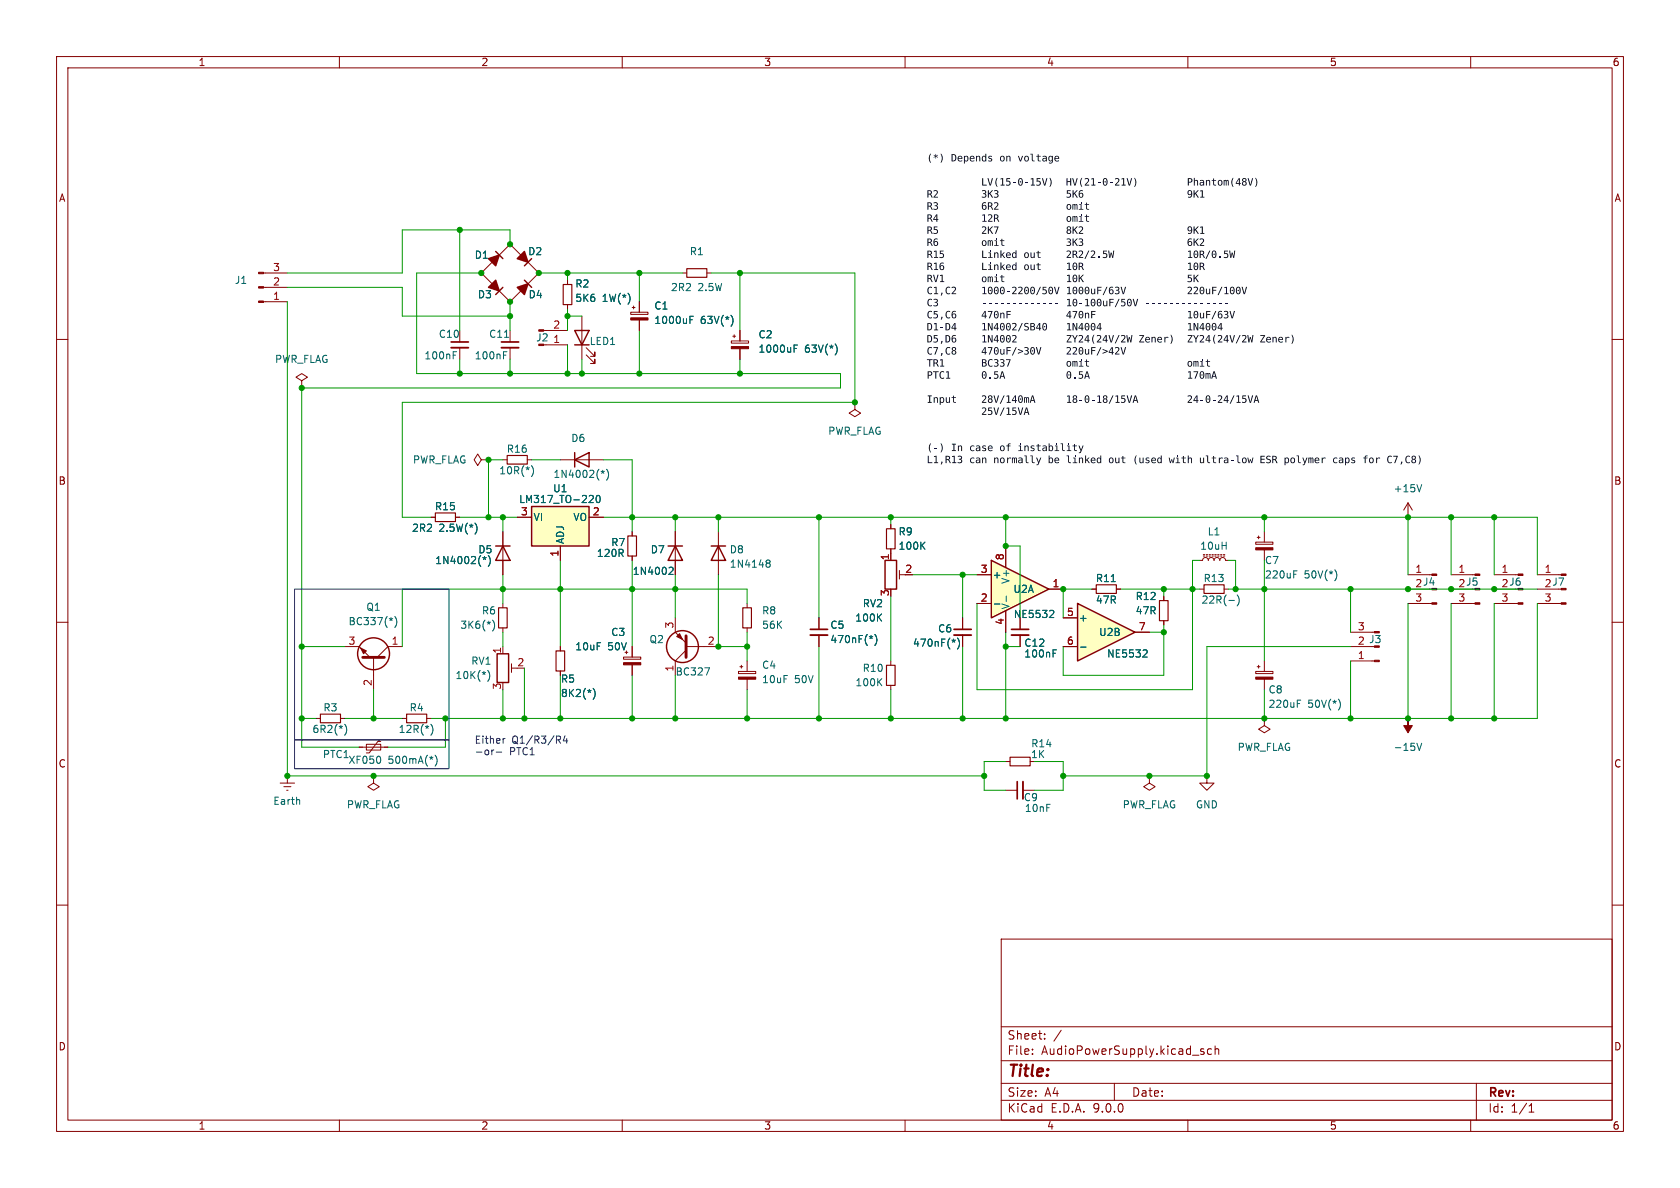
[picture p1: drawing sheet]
<svg xmlns="http://www.w3.org/2000/svg" width="297mm" height="210mm" viewBox="0 0 297 210" stroke-linecap="round" stroke-linejoin="round" font-family="sans-serif">
<g fill="none" stroke="#840000" stroke-width=".18">
<path d="M10 10h277v190h-277zM12 12h273v186h-273zM60 10v2M110 10v2M160 10v2M210 10v2M260 10v2M129.5 59.4h.5M129.8 59.2v.5M130.8 58.4v1.9M10 60h2M129.3 60.3h3v.4h-3z"/>
<path d="M130.8 61.6v1.9M285 60h2M88.9 81.3h.8M93.2 81.3h.8M119.4 94v7.6M10 110h2M238.8 116.8h4.2M238.8 111.8h4.2M238.8 114.3h3.8M285 110h2M223.5 127v1.3l1 .6-1 .6-1-.6 1-.6M223.5 127h.1"/>
<path d="M248.9 127h.1M10 160h2M177 166h108v32h-108zM285 160h2M60 198v2M110 198v2M160 198v2M177 194.5h108M177 191.5h108M177 187.5h108M177 181.5h108M182.5 186.3v.1"/>
<path d="M182.5 185.5v.1M184.7 183.6v.1M184.7 182.8v.1M187.6 182.1l-1.3 2M197 191.5v3M210 198v2M212.8 185.5l-.3-.1-.3 .2 .1 .2 .5 .2v.3h-.6M214.2 185.5l-.5-.1-.2 .3v.4l.1 .2h.6M214.8 185.5l.2-.1 .4 .1 .1 .9M214.8 184.9v1.5M260 198v2M261 191.5v6.5"/>
<path d="M270.3 196.6h.9M270.3 195.5l.4-.4v1.5"/>
</g>
<g fill="#840000" stroke="#840000" stroke-width=".18">
<path d="M129.3 61.3h3v.3h-3z"/>
<path d="M243 116.7h.8v.3h-.8z"/>
<path d="M243 111.6h.8v.3h-.8z"/>
<path d="M248.9 127v1.3h.8l-.8 1.2-.7-1.2h.7z"/>
</g>
<path d="M140.4 61.6h.4M140.4 61h.6M147.7 60.9a1.49 1.49 0 0 1 0 1.8M93.9 82.3a1.46 1.46 0 0 1 0 1.9M118.5 100.3h.4l.1 .3-.8 .9h.8M250.5 131.4l.4 1.3 .4-1.3" fill="none" stroke="#006464" stroke-width=".18"/>
<path d="M118.1 96.5h2.5M119.4 96.5l1.2 2.6h-2.5z" fill="none" stroke="#840000" stroke-width=".25"/>
<path d="M89.7 80.5h3.5v1.5h-3.5z" fill="none" stroke="#840000" stroke-width=".2"/>
<path d="M94 89.5h10.1v7h-10.1z" fill="#ffffc2"/>
<path d="M94 89.5h10.1v7h-10.1zM101.6 81.3l2.5-1.3v2.6zM101.6 80v2.6" fill="none" stroke="#840000" stroke-width=".25"/>
<path d="M91.4 91.4h2.6M99.1 96.5v2.6M99.1 81.3h7.6M104.1 91.4h2.6M111.8 94v.7M111.8 98.3v.8M177.8 96.5v3.8M177.8 108v3.8" fill="none" stroke="#840000" stroke-width=".18"/>
<path d="M104.4 87.6h.4l.1 .3-.8 .9h.8M105.5 87.7l.2-.1a.68 .68 0 0 1 .4 .6 .68 .68 0 0 1-.4 .6l-.2-.1-.1-.3zM106.3 83.3l.3 .1M106.6 83.1v.3M106.6 83.4l-.2 .3M106.6 83.4l.1 .3M106.9 83.3l-.3 .1M107.2 82.9a1.46 1.46 0 0 1 0 2M177.9 105.4v.9" fill="none" stroke="#006464" stroke-width=".18"/>
<path d="M111 94.7h1.5v3.6h-1.5z" fill="none" stroke="#840000" stroke-width=".2"/>
<path d="M175.3 99.1l10.1 5-10.1 5.1z" fill="#ffffc2"/>
<path d="M125.7 96.5h2.6M127 96.5l1.3 2.6h-2.6zM175.3 99.1l10.1 5-10.1 5.1z" fill="none" stroke="#840000" stroke-width=".25"/>
<g fill="none" stroke="#840000" stroke-width=".18">
<path d="M96.1 58.4h4.2M111.5 55.2h3.1v.4h-3.1zM111.8 54.4h.5M112 54.1v.5M113 53.3v1.9M113 56.6v1.8M120.6 48.3h.8M125 48.3h.7M96.5 61h3.8M127 94v7.6M172.7 101.6h2.6M172.7 106.7h2.6"/>
<path d="M180.3 109.2v2.1M180.3 112.3v2M185.4 104.1h2.6M193 104.1h.8M197.4 104.1h.7"/>
</g>
<g fill="none" stroke="#006464" stroke-width=".18">
<path d="M122 56.5h.4M122 55.9h.6M129.3 55.8a1.49 1.49 0 0 1 0 1.8M135.5 99.5h.2M135.5 99.1l.4-.1 .2 .1 .1 .2-.3 .2M135.7 99.5h.2M135.7 99.5l-.2 .1M135.9 99.5l.3 .3-.1 .4-.2 .1-.4-.1M175.8 106.8h1M185.8 107.9l.4 .1 .1 .3-.8 .9h.8M186.2 115.5h.4M186.2 114.9h.6"/>
<path d="M196.5 102.8h.7"/>
</g>
<g fill="#840000" stroke="#840000" stroke-width=".18">
<path d="M95.2 58.3h.9v.2h-.9z"/>
<path d="M111.5 56.2h3.1v.4h-3.1z"/>
</g>
<path d="M121.4 47.5h3.6v1.5h-3.6zM193.8 103.4h3.6v1.5h-3.6z" fill="none" stroke="#840000" stroke-width=".2"/>
<path d="M178.8 111.3h3.1" fill="none" stroke="#840000" stroke-width=".3"/>
<path d="M178.8 112.3h3.1" fill="none" stroke="#840000" stroke-width=".33"/>
<path d="M190.5 106.7l10.2 5.1-10.2 5z" fill="#ffffc2"/>
<g fill="none" stroke="#840000" stroke-width=".25">
<path d="M87.6 44.5l1.3 1.2M88.9 50.8l-1.3 1.3M92.7 49.5l1.3 1.3M94 45.7l-1.3 1.3M101.6 58.4h2.5l-1.2 2.6zM101.6 61h2.5M87.6 96.5h2.6M88.9 96.5l1.3 2.6h-2.6zM156.5 99.1h2v5h-2zM87.9 115.6h2v5.1h-2zM190.5 106.7l10.2 5.1-10.2 5z"/>
<circle cx="66" cy="115.6" r="2.82"/>
<circle cx="120.6" cy="114.3" r="2.82"/>
</g>
<g fill="none" stroke="#840000" stroke-width=".18">
<path d="M46.6 53.3h4.2M46.6 50.8h4.2M46.6 48.3h4.2M81.3 58.4v2.1M85.1 48.3h.1M85.1 48.3l1.9 1.9M87 46.4l-1.9 1.9M88.3 51.4l1.9 1.9M90.2 53.3h.1M90.2 43.2h.1M90.2 43.2l1.9 1.9M90.2 43.2l-1.9 1.9"/>
<path d="M90.2 58.4v2.1M92.1 51.4l-1.9 1.9M93.3 46.4l1.9 1.9M95.2 48.3h.1M95.2 48.3l-1.9 1.9M100.3 49.5v.8M100.3 53.8v.8M102.9 55.9v7.6M113 53.3v1.9M113 56.6v1.8M130.8 58.4v1.9M53.3 67.3l1.1-.6-1.1-.7-1 .7 1 .6v1.3"/>
<path d="M53.3 68.6h.1M81.3 61.5v2M90.2 61.5v2M103.6 62.7l1.6 1.6v-.8v.8h-.8M103.6 61.5l1.6 1.5v-.8v.8h-.8M130.8 61.6v1.9M151.1 71.1v1.3l1 .6-1 .7-1-.7 1-.6M151.1 71.1h.1M76.2 91.4h.8M80.5 91.4h.8M85.1 81.3l-.6-1-.7 1 .7 1 .6-1h1.3M86.4 81.3h.1"/>
<path d="M88.9 94v7.6M91.4 91.4h2.6M99.1 96.5v2.6M104.1 91.4h2.6M111.8 94v.7M111.8 98.3v.8M119.4 94v2.5M119.4 99.1v2.5M157.5 92.7v.8M157.5 97v2.1M177.8 96.5v3.8M212.1 99.1h.5l.1-.4 .4-.1 .4 .1 .1 .4 .2-.4 .3-.1 .4 .1 .1 .4 .2-.4 .3-.1 .4 .1 .1 .4 .2-.4 .4-.1 .3 .1 .2 .4h.5"/>
<path d="M212.7 98.3h.3M212.7 98h.3M213.2 98.3h.3M213.2 98h.3M213.7 98.3h.3M213.7 98h.3M214.2 98.3h.3M214.2 98h.3M214.8 98.3h.2M214.8 98h.2M215.3 98.3h.2M215.3 98h.2"/>
<path d="M215.8 98.3h.2M215.8 98h.2M216.3 98.3h.2M216.3 98h.2M222 95.8h3v.4h-3zM222.2 95h.6M222.5 94.7v.6M223.5 94v1.8M223.5 97.2v1.9M248.9 91.4h.1M248.9 88.9l-.7 1.3M248.9 88.9l.8 1.3"/>
<path d="M248.9 88.9v2.5M61 114.3h2.5l1.9 1.9M66 116.2v5.7M71.1 114.3h-2.5l-1.9 1.9M88.9 106.7v.7M88.9 111v.8M88.9 114.3v1.3M90.4 117.3v1.6M90.4 118.1h1M99.1 114.3v.8M99.1 118.6v.8M110.2 116.2h3.1v.3h-3.1z"/>
<path d="M111.8 114.3v1.9M111.8 117.5v1.9M119.4 109.2v2.6l1.9 1.9M121.3 114.3h5.7M121.3 114.9l-1.9 1.9v2.6M130.6 118.7h3v.4h-3zM130.8 117.9h.5M131.1 117.6v.5M132.1 106.7v.7M132.1 111v.8M132.1 116.8v1.9M144.8 109.2v2.1"/>
<path d="M144.8 112.3v2M157.5 116.8v.8M159 100.8v1.6M159 101.6h1M170.2 109.2v2.1M170.2 112.3v2M172.7 101.6h2.6M172.7 106.7h2.6M177.8 108v3.8M180.3 109.2v2.1M180.3 112.3v2M185.4 104.1h2.6"/>
<path d="M188 109.2h2.5M188 114.3h2.5M193 104.1h.8M197.4 104.1h.7M200.7 111.8h2.5M205.7 105.4v.8M205.7 109.7v.8M212.1 104.1h.8M216.4 104.1h.8M222 118.7h3v.4h-3zM222.2 117.9h.6M222.5 117.6v.5"/>
<path d="M223.5 116.8v1.9M248.9 101.6h4.2M248.9 106.7h4.2M248.9 104.1h3.8M256.5 101.6h4.3M256.5 106.7h4.3M256.5 104.1h3.8M264.2 101.6h4.2M264.2 106.7h4.2M264.2 104.1h3.8M271.8 101.6h4.2M271.8 106.7h4.2"/>
<path d="M271.8 104.1h3.8M49.5 138.4h2.6M50.2 139.1h1.2M50.7 139.7h.2M50.8 137.2h.1M50.8 137.2v1.2M55.9 127h.7M60.2 127h.8M63.5 132.1h5.1M64.8 131.6h2.5v1h-2.5zM66 137.2v1.2l1.1 .7-1.1 .6-1-.6 1-.7M66 137.2h.1"/>
<path d="M67.3 131.1h-.5l-1.5 2h-.5M71.1 127h.8M75.4 127h.8M132.1 120.1v1.8M157.5 121.2v.7M177.8 134.6h.8M177.8 139.7h2M180.8 139.7h2.1M203.2 137.2v1.2l1 .7-1 .6-1-.6 1-.7M203.2 137.2h.1M213.4 137.2v1.2h1.2l-1.2 1.3-1.3-1.3h1.3M213.4 137.2h.1"/>
<path d="M223.5 120.1v1.8"/>
</g>
<g fill="none" stroke="#006464" stroke-width=".18">
<path d="M89.2 59.6h.7M122 56.5h.4M122 55.9h.6M129.3 55.8a1.49 1.49 0 0 1 0 1.8M80.1 62.8h.4M80.1 62.2h.6M89 62.8h.4M89 62.2h.6M140.4 61.6h.4M140.4 61h.6M147.7 60.9a1.49 1.49 0 0 1 0 1.8M84 92.5a1.49 1.49 0 0 1 0 1.8"/>
<path d="M85.4 98.6l.3 .1M85.7 98.4v.3M85.7 98.7l-.2 .2M85.7 98.7l.1 .2M86 98.6l-.3 .1M86.6 98.6a1.48 1.48 0 0 1-.3 1.5M104.4 87.6h.4l.1 .3-.8 .9h.8M105.5 87.7l.2-.1a.68 .68 0 0 1 .4 .6 .68 .68 0 0 1-.4 .6l-.2-.1-.1-.3zM163 96.4l.5 .7M163.5 95.8l-.7 .8M251.3 85.7l-.4 1.2M69.4 109.3l-.3 .2 .2 .2"/>
<path d="M69.8 109a1.46 1.46 0 0 1 0 1.9M86.2 118.5a1.46 1.46 0 0 1 0 1.9M87.1 109.6a1.46 1.46 0 0 1 0 2M118.5 100.3h.4l.1 .3-.8 .9h.8M124.6 118.1h.8l-.5 1.2M154.3 112.5l-.3 .1 .2 .3M154.7 112.2a1.46 1.46 0 0 1 0 1.9M155.3 109.1l.6 .7M155.9 108.5l-.8 .8M155.9 120l-.7 .7M168.9 113.2l-.3 .1 .2 .2M169.3 112.8a1.46 1.46 0 0 1 0 1.9"/>
<path d="M175.8 106.8h1M177.9 105.4v.9M185.8 107.9l.4 .1 .1 .3-.8 .9h.8M186.2 114.9h.6M186.2 115.5h.4M191 114.4h1M196.5 102.8h.7M202.3 114.9h.4l.1 .3-.8 .9h.8M217.3 106.1h.9M218.7 105.2a1.46 1.46 0 0 1 0 1.9M228.7 101.5h.4M228.7 100.9h.6"/>
<path d="M236 100.8a1.49 1.49 0 0 1 0 1.8M60.9 128a1.46 1.46 0 0 1 0 2M67.2 133.9v.8M76.2 128a1.46 1.46 0 0 1 0 2M76.9 133.5a1.46 1.46 0 0 1 0 1.9M104.9 121.7a1.46 1.46 0 0 1 0 1.9M155.4 120.5l.5 .7M229.3 124.4h.5M229.3 123.8h.7M236.7 123.6a1.49 1.49 0 0 1 0 1.9M52.9 141.4l.1 .8"/>
</g>
<g fill="#840000" stroke="#840000" stroke-width=".25">
<path d="M91.4 50.8l1.9-.6-.6 1.9z"/>
<path d="M91.4 45.7l1.3-1.2 .6 1.9z"/>
<path d="M86.4 50.8l1.2-1.3 .7 1.9z"/>
<path d="M86.4 45.7l1.9-.6-.7 1.9z"/>
</g>
<path d="M99.6 50.3h1.5v3.5h-1.5zM77 90.7h3.5v1.5h-3.5zM156.7 93.5h1.5v3.5h-1.5zM88.1 107.4h1.6v3.6h-1.6zM98.3 115.1h1.5v3.5h-1.5zM131.3 107.4h1.5v3.6h-1.5zM156.7 117.6h1.5v3.6h-1.5zM205 106.2h1.5v3.5h-1.5zM212.9 103.4h3.5v1.5h-3.5zM56.6 126.2h3.6v1.6h-3.6zM71.9 126.2h3.5v1.6h-3.5zM178.6 133.9h3.5v1.5h-3.5z" fill="none" stroke="#840000" stroke-width=".2"/>
<path d="M79.8 60.5h3M88.6 60.5h3.1M143.3 111.3h3M168.7 111.3h3M179.8 138.2v3" fill="none" stroke="#840000" stroke-width=".3"/>
<path d="M79.8 61.5h3M88.6 61.5h3.1M143.3 112.3h3M168.7 112.3h3M180.8 138.2v3" fill="none" stroke="#840000" stroke-width=".33"/>
<g fill="#840000" stroke="#840000" stroke-width=".18">
<path d="M260.8 101.5h.8v.2h-.8z"/>
<path d="M260.8 104h.8v.3h-.8z"/>
<path d="M260.8 106.6h.8v.2h-.8z"/>
<path d="M45.7 53.2h.9v.3h-.9z"/>
<path d="M45.7 50.7h.9v.2h-.9z"/>
<path d="M45.7 48.1h.9v.3h-.9z"/>
<path d="M119.6 112.5l.5-.5 .5 1z"/>
<path d="M222 119.7h3v.4h-3z"/>
<path d="M110.2 117.1h3.1v.4h-3.1z"/>
<path d="M130.6 119.7h3v.4h-3z"/>
<path d="M276 101.5h.9v.2h-.9z"/>
<path d="M276 104h.9v.3h-.9z"/>
<path d="M276 106.6h.9v.2h-.9z"/>
<path d="M253.1 101.5h.9v.2h-.9z"/>
<path d="M253.1 104h.9v.3h-.9z"/>
<path d="M253.1 106.6h.9v.2h-.9z"/>
<path d="M268.4 101.5h.8v.2h-.8z"/>
<path d="M268.4 104h.8v.3h-.8z"/>
<path d="M268.4 106.6h.8v.2h-.8z"/>
<path d="M222 96.8h3v.4h-3z"/>
<path d="M63.8 114.6l1 .5-.5 .5z"/>
</g>
<path d="M64.1 116.2h3.8M121.3 112.4v3.8" fill="none" stroke="#840000" stroke-width=".51"/>
<g fill="none" stroke="#009600" stroke-width=".18">
<path d="M50.8 53.3v83.9h123.2M50.8 50.8h20.3v5.1h19.1M81.3 40.6v17.8M85.1 48.3h-11.4v17.7h74.9v2.6h-95.3v63.5h10.2M90.2 43.2v-2.6h-19.1v7.7h-20.3M90.2 53.3v5.1M95.2 48.3h25.4M100.3 48.3v1.2M100.3 54.6v3.8M100.3 55.9h2.6M113 48.3v5M113 58.4v7.6"/>
<path d="M125.7 48.3h25.4v22.8h-80v20.3h5.1M130.8 48.3v10.1M81.3 63.5v2.5M90.2 63.5v2.5M100.3 61v5M102.9 63.5v2.5M130.8 63.5v2.5M81.3 91.4h10.1M88.9 91.4v2.6M88.9 81.3h-2.5v10.1M94 81.3h5.1M99.1 99.1v15.2"/>
<path d="M106.7 91.4h165.1v10.2M106.7 81.3h5.1v12.7M111.8 99.1v15.2M119.4 91.4v2.6M127 91.4v2.6M144.8 91.4v17.8M157.5 91.4v1.3M177.8 91.4v5.1h2.5v12.7M212.1 99.1h-1.3v22.8h-38.1v-15.2M217.2 99.1h1.2v5M223.5 91.4v2.6M223.5 99.1v17.7"/>
<path d="M248.9 91.4v10.2M256.5 91.4v10.2M264.2 91.4v10.2M53.3 114.3h7.7M88.9 101.6v5.1M88.9 111.8v2.5M92.7 118.1v8.9M99.1 119.4v7.6M111.8 119.4v7.6M119.4 101.6v7.6M119.4 119.4v7.6M127 101.6v12.7h5.1"/>
<path d="M132.1 106.7v-2.6h-61v10.2M132.1 111.8v5M144.8 114.3v12.7M157.5 105.4v11.4M161.3 101.6h11.4M170.2 101.6v7.6M170.2 114.3v12.7M177.8 111.8v15.2M177.8 114.3h2.5M193 104.1h-5v5.1M198.1 104.1h14M203.2 111.8h2.5"/>
<path d="M205.7 110.5v8.9h-17.7v-5.1M205.7 104.1v1.3M217.2 104.1h54.6M238.8 114.3h-25.4v22.9h-25.4M238.8 104.1v7.7M238.8 116.8v10.2M248.9 106.7v20.3M256.5 106.7v20.3M264.2 106.7v20.3M271.8 106.7v20.3h-195.6M53.3 127h2.6M61 127h10.1"/>
<path d="M66 121.9v5.1M78.7 127v5.1h-10.1M88.9 121.9v5.1M132.1 121.9v5.1M157.5 121.9v5.1M177.8 134.6h-3.8v5.1h3.8M182.9 134.6h5.1v5.1h-5.1M223.5 121.9v5.1"/>
</g>
<path d="M52.1 104.1h27.3v26.7h-27.3zM52.1 130.8h27.3v5.1h-27.3zM87.3 132.6h-.2M87.7 132.9h1M89.3 130.5l-.3 .2M98.7 130.8l.4 .6M98.9 130.1l.2 .3-.1 .3-.1 .1M99.9 130.1l-.3 .9h.8M100.2 130.5v.9" fill="none" stroke="#0000c2" stroke-width=".18"/>
<g fill="#000">
<path d="M166.3 27.2a1 1 0 0 1 .3 1.2l-.2 .4h-.1l.2-.8zM184.2 31.5h.2l.3 1.2 .3-1.2h.2l-.4 1.3h-.2zM185.5 31.4a1 1 0 0 1 .4 1.2l-.2 .4h-.2l.3-.8zM185.5 27.6l.3-.1 .2 .2v-.1h.1v.9a.44 .44 0 0 1-.2 .4 .44 .44 0 0 1-.5 0v-.2h.5l.1-.3-.2 .1a.41 .41 0 0 1-.5-.5h.2a.28 .28 0 0 0 .3 .4 .28 .28 0 0 0 .2-.5l-.2-.2a.27 .27 0 0 0-.3 .3h-.2zM186.5 27.7l.1-.1a.43 .43 0 0 1 .5 0 .43 .43 0 0 1 .2 .5h-.7l.1 .3 .5-.1a.41 .41 0 0 1-.6 .2l-.2-.5h.7a.26 .26 0 0 0-.3-.3 .26 .26 0 0 0-.2 .3h-.2zM192 35.8h.2v.3h.3v.1h-.3v.7h.3a.28 .28 0 0 1-.3 .2 .28 .28 0 0 1-.2-.4v-.5h-.2v-.1h.2zM192 37.9h.2v.3h.3v.1h-.3v.7l.3 .1a.28 .28 0 0 1-.3 .1 .28 .28 0 0 1-.2-.3v-.6h-.2v-.1h.2zM199.2 31.5h.2l.3 1.2 .3-1.2h.1l-.3 1.3h-.2zM200.5 31.4a1 1 0 0 1 .3 1.2l-.2 .4h-.1l.2-.8zM221.9 31.4a1 1 0 0 1 .3 1.2l-.2 .4h-.1l.2-.8zM173.8 53.6h.4v.1h-.4zM174.8 53.6h.5v.1h-.5z"/>
<path d="M175.9 53.6h.5v.1h-.5zM177 53.6h.4v.1h-.4zM177 42.2h.2v.3h.4v.1h-.4v.7h.4a.28 .28 0 0 1-.4 .2 .28 .28 0 0 1-.2-.4v-.5h-.2v-.1h.2zM177 48.6h.2v.3h.4v.1h-.4v.7h.4a.28 .28 0 0 1-.4 .2 .28 .28 0 0 1-.2-.4v-.5h-.2v-.1h.2zM178 53.6h.5v.1h-.5zM179.1 53.6h.5v.1h-.5zM179.1 44.7l.2-.1 .2 .1v-.5h.2v1.4h-.2v-.1l-.2 .1a.4 .4 0 0 1-.4-.5h.2a.26 .26 0 0 0 .2 .4 .26 .26 0 0 0 .2-.4 .26 .26 0 0 0-.2-.4 .26 .26 0 0 0-.2 .4h-.2zM179.1 46.8l.2-.1 .2 .2v-.5h.2v1.3h-.2v-.1l-.2 .2a.4 .4 0 0 1-.4-.6h.2a.26 .26 0 0 0 .2 .4 .26 .26 0 0 0 .2-.4 .26 .26 0 0 0-.2-.3 .26 .26 0 0 0-.2 .3h-.2zM180.2 53.6h.4v.1h-.4zM181.3 53.6h.4v.1h-.4zM182.3 53.6h.5v.1h-.5zM183.4 53.6h.4v.1h-.4z"/>
<path d="M184.5 53.6h.4v.1h-.4zM184.4 57.2l.2-.1a.69 .69 0 0 1 .5 .7 .69 .69 0 0 1-.5 .6 .55 .55 0 0 1-.3-.6h.1l.2 .5a.61 .61 0 0 0 0-1.1l-.2 .6h-.1zM185.5 53.6h.5v.1h-.5zM185.5 50.8l.2-.1a.69 .69 0 0 1 .5 .7 .69 .69 0 0 1-.5 .6 .55 .55 0 0 1-.4-.6h.2l.2 .5a.61 .61 0 0 0 0-1.1l-.2 .6h-.2zM186.6 53.6h.5v.1h-.5zM186.3 50.7h.2l.3 1.2 .3-1.2h.2l-.4 1.3h-.2zM195.9 44.3h.2l.1 1.1 .2-.7h.1l.2 .7 .1-1.1h.2l-.2 1.3h-.2l-.1-.8-.2 .8h-.2zM198.1 50.7h.2l.3 1.2 .3-1.2h.2l-.4 1.3h-.2zM199.1 59.2h.2l.1 1.1 .2-.7h.1l.2 .7 .1-1.1h.2l-.2 1.3h-.2l-.1-.7-.2 .7h-.2zM200.2 52.8h.2l.3 1.2 .3-1.2h.2l-.4 1.3h-.2zM202.6 53.6h.5v.1h-.5zM203.7 53.6h.5v.1h-.5z"/>
<path d="M204.8 53.6h.4v.1h-.4zM205.9 53.6h.4v.1h-.4zM206.9 59.2a1 1 0 0 1 .3 1.2l-.1 .4h-.2l.2-.8zM206.9 53.6h.5v.1h-.5zM208 53.6h.4v.1h-.4zM209.1 53.6h.4v.1h-.4zM210.1 53.6h.5v.1h-.5zM211.2 53.6h.5v.1h-.5zM212.3 53.6h.4v.1h-.4zM213.3 53.6h.5v.1h-.5zM214.4 53.6h.5v.1h-.5zM215.5 53.6h.4v.1h-.4z"/>
<path d="M216.5 53.6h.5v.1h-.5zM217.3 44.3h.2l.1 1.1 .1-.7h.2l.2 .7 .1-1.1h.2l-.2 1.3h-.2l-.2-.8-.1 .8h-.2zM217.4 55h.1l.3 1.1 .3-1.1h.2l-.4 1.3h-.2zM219.5 50.7h.2l.3 1.2 .3-1.2h.2l-.4 1.3h-.2zM220.5 59.2h.2l.1 1.1 .2-.7h.1l.2 .7 .1-1.1h.2l-.2 1.3h-.2l-.2-.7-.1 .7h-.2zM228.3 59.2a1 1 0 0 1 .3 1.2l-.2 .4h-.1l.2-.8zM166.3 78.4a1 1 0 0 1 .3 1.2l-.2 .4h-.1l.2-.8zM168.3 78.4h.7v.2h-.3v1h.3v.1h-.7v-.1h.3v-1h-.3zM168.5 70h.1v.2h.4v.2h-.4l.1 .6 .3 .1a.28 .28 0 0 1-.3 .1 .28 .28 0 0 1-.2-.3v-.5h-.3v-.2h.3zM169.3 78.8h.2v.1l.2-.2 .3 .1 .1 .9h-.2v-.7l-.2-.1-.2 .2v.6h-.2zM177.1 65.6h.2l.4 1.3h-.2l-.1-.3h-.4l-.1 .3h-.2l.1-.4h.6l-.2-.7-.2 .7h-.2zM183.1 61.4h.2l.3 1.1 .3-1.1h.2l-.4 1.3h-.2z"/>
<path d="M187.5 78.4h.4v1.1l.4 .1v.1l-.5-.1v-1.1h-.3zM188.7 78.8h.4v.8h.3v.1h-.8v-.1h.3v-.7h-.2zM188.9 78.4h.2v.2h-.2zM189.9 78.5h.1v.3h.4v.1h-.4l.1 .6 .3 .1a.28 .28 0 0 1-.3 .1 .28 .28 0 0 1-.2-.3v-.5h-.3v-.1h.3zM190.7 78.8h.1l.3 .7 .3-.7h.2l-.5 1.2-.2 .1h-.2l.3-.4zM192 63.6h.2v.2h.3v.2h-.3v.6l.3 .1a.28 .28 0 0 1-.3 .1 .28 .28 0 0 1-.2-.3v-.5h-.2v-.2h.2zM192.1 65.6h.2l.4 1.3h-.2l-.1-.3h-.5v.3h-.2l.1-.4h.6l-.2-.7-.2 .7h-.2zM198.1 61.4h.2l.3 1.1 .3-1.1h.2l-.4 1.3h-.2zM199.2 69.9h.2l.3 1.2 .3-1.2h.1l-.3 1.3h-.2zM200.6 69.9h.2l.4 1.3h-.1l-.1-.3h-.5l-.1 .3h-.2l.2-.5h.5l-.2-.6-.2 .6h-.1zM213.4 63.6h.2v.2h.3v.2h-.3v.6l.3 .1a.28 .28 0 0 1-.3 .1 .28 .28 0 0 1-.2-.3v-.5h-.3v-.2h.3zM220.6 69.9h.1l.3 1.2 .4-1.2h.1l-.3 1.3h-.3z"/>
<path d="M222 69.9h.2l.4 1.3h-.2l-.1-.3h-.4l-.1 .3h-.2l.2-.5h.5l-.2-.6-.2 .6h-.1zM169.3 80.6h.2a.35 .35 0 0 1 .5 .1 .35 .35 0 0 1-.1 .5 .42 .42 0 0 1 .1 .6 .42 .42 0 0 1-.6 .1l-.1-.2h.1a.3 .3 0 0 0 .4 .1 .3 .3 0 0 0 .1-.4 .3 .3 0 0 0-.4-.2v-.1a.26 .26 0 0 0 .4-.1 .26 .26 0 0 0-.1-.3 .26 .26 0 0 0-.4 0l-.1 .1zM182.2 80.5h.4v1.1l.3 .1v.2l-.4-.2-.1-1.1h-.2zM183.2 80.9h.1l.3 .8 .3-.8h.2l-.5 1.2-.2 .1h-.2l.3-.3zM192.9 81h.1a.43 .43 0 0 1 .5-.1 .43 .43 0 0 1 .2 .5h-.7l.2 .3h.4a.41 .41 0 0 1-.6 .1l-.2-.5h.7a.26 .26 0 0 0-.3-.3 .26 .26 0 0 0-.2 .3h-.2zM194 80.9h.3l.2 .1v-.5h.2v1.4h-.2v-.2l-.2 .2a.4 .4 0 0 1-.4-.5h.2a.26 .26 0 0 0 .2 .4 .26 .26 0 0 0 .2-.4 .26 .26 0 0 0-.2-.4 .26 .26 0 0 0-.2 .4h-.2zM204.7 80.9h.3l.2 .1v-.5h.2v1.4h-.2v-.2l-.2 .2a.4 .4 0 0 1-.4-.5h.1a.26 .26 0 0 0 .3 .4 .26 .26 0 0 0 .2-.4 .26 .26 0 0 0-.2-.4 .26 .26 0 0 0-.3 .4h-.1zM210 80.5h.1v.5l.3-.1 .3 .1v.9h-.1v-.7l-.2-.2-.2 .2-.1 .7h-.1zM218.5 80.5h.4v1.1l.4 .1v.2l-.5-.2v-1.1h-.3zM219.7 81a.45 .45 0 0 1 .6 .1 .45 .45 0 0 1 0 .6 .45 .45 0 0 1-.7 0v-.3h.1a.29 .29 0 0 0 .4 .4 .29 .29 0 0 0 .1-.5l-.2-.3a.28 .28 0 0 0-.3 .4h-.1zM220.5 80.9h.2l.1 .8 .2-.5h.1l.2 .5 .1-.8h.2l-.2 1h-.2l-.2-.6-.1 .6h-.2zM233.7 80.9h.1v.2l.2-.2h.4v.2l-.3-.1-.2 .2-.1 .7h-.1z"/>
<path d="M243.3 80.9h.1v.2l.2-.2h.4v.2l-.3-.1-.2 .2-.1 .7h-.1z"/>
</g>
<g fill="#009600" stroke="#009600" stroke-width=".18">
<circle cx="66" cy="127" r=".46"/>
<circle cx="53.3" cy="114.3" r=".46"/>
<circle cx="53.3" cy="127" r=".46"/>
<circle cx="50.8" cy="137.2" r=".46"/>
<circle cx="66" cy="137.2" r=".46"/>
<circle cx="78.7" cy="127" r=".46"/>
<circle cx="99.1" cy="127" r=".46"/>
<circle cx="92.7" cy="127" r=".46"/>
<circle cx="99.1" cy="104.1" r=".46"/>
<circle cx="88.9" cy="104.1" r=".46"/>
<circle cx="53.3" cy="68.6" r=".46"/>
<circle cx="100.3" cy="48.3" r=".46"/>
<circle cx="100.3" cy="55.9" r=".46"/>
<circle cx="95.2" cy="48.3" r=".46"/>
<circle cx="130.8" cy="66" r=".46"/>
<circle cx="130.8" cy="48.3" r=".46"/>
<circle cx="113" cy="48.3" r=".46"/>
<circle cx="127" cy="91.4" r=".46"/>
<circle cx="119.4" cy="91.4" r=".46"/>
<circle cx="144.8" cy="91.4" r=".46"/>
<circle cx="151.1" cy="71.1" r=".46"/>
<circle cx="111.8" cy="91.4" r=".46"/>
<circle cx="86.4" cy="91.4" r=".46"/>
<circle cx="88.9" cy="91.4" r=".46"/>
<circle cx="113" cy="66" r=".46"/>
<circle cx="102.9" cy="66" r=".46"/>
<circle cx="86.4" cy="81.3" r=".46"/>
<circle cx="100.3" cy="66" r=".46"/>
<circle cx="111.8" cy="104.1" r=".46"/>
<circle cx="132.1" cy="127" r=".46"/>
<circle cx="85.1" cy="48.3" r=".46"/>
<circle cx="90.2" cy="53.3" r=".46"/>
<circle cx="90.2" cy="43.2" r=".46"/>
<circle cx="90.2" cy="55.9" r=".46"/>
<circle cx="90.2" cy="66" r=".46"/>
<circle cx="81.3" cy="40.6" r=".46"/>
<circle cx="81.3" cy="66" r=".46"/>
<circle cx="157.5" cy="127" r=".46"/>
<circle cx="157.5" cy="91.4" r=".46"/>
<circle cx="170.2" cy="101.6" r=".46"/>
<circle cx="119.4" cy="127" r=".46"/>
<circle cx="111.8" cy="127" r=".46"/>
<circle cx="88.9" cy="127" r=".46"/>
<circle cx="119.4" cy="104.1" r=".46"/>
<circle cx="132.1" cy="114.3" r=".46"/>
<circle cx="127" cy="114.3" r=".46"/>
<circle cx="144.8" cy="127" r=".46"/>
<circle cx="170.2" cy="127" r=".46"/>
<circle cx="177.8" cy="127" r=".46"/>
<circle cx="203.2" cy="137.2" r=".46"/>
<circle cx="213.4" cy="137.2" r=".46"/>
<circle cx="188" cy="137.2" r=".46"/>
<circle cx="174" cy="137.2" r=".46"/>
<circle cx="223.5" cy="127" r=".46"/>
<circle cx="238.8" cy="127" r=".46"/>
<circle cx="248.9" cy="127" r=".46"/>
<circle cx="256.5" cy="127" r=".46"/>
<circle cx="264.2" cy="127" r=".46"/>
<circle cx="177.8" cy="96.5" r=".46"/>
<circle cx="177.8" cy="114.3" r=".46"/>
<circle cx="188" cy="104.1" r=".46"/>
<circle cx="205.7" cy="111.8" r=".46"/>
<circle cx="205.7" cy="104.1" r=".46"/>
<circle cx="210.8" cy="104.1" r=".46"/>
<circle cx="248.9" cy="91.4" r=".46"/>
<circle cx="223.5" cy="91.4" r=".46"/>
<circle cx="177.8" cy="91.4" r=".46"/>
<circle cx="223.5" cy="104.1" r=".46"/>
<circle cx="218.4" cy="104.1" r=".46"/>
<circle cx="238.8" cy="104.1" r=".46"/>
<circle cx="264.2" cy="91.4" r=".46"/>
<circle cx="264.2" cy="104.1" r=".46"/>
<circle cx="256.5" cy="104.1" r=".46"/>
<circle cx="248.9" cy="104.1" r=".46"/>
<circle cx="256.5" cy="91.4" r=".46"/>
</g>
<text font-size="2.8" fill="#840000" x="178" y="190.9">Title:</text>
<g font-size="2.1" fill="#840000">
<text x="178" y="184">Sheet:</text>
<text x="178" y="186.7">File:</text>
<text x="184.1" y="186.7">AudioPowerSupply.kicad_sch</text>
<text x="178" y="196.9">KiCad</text>
<text x="178" y="194.1">Size:</text>
<text x="184.7" y="194.1">A4</text>
<text x="185.7" y="196.9">E.D.A.</text>
<text x="193.3" y="196.9">9.0.0</text>
<text x="200" y="194.1">Date:</text>
<text x="263" y="194.3">Rev:</text>
<text x="263" y="196.9">Id:</text>
<text x="267.1" y="196.9">1/1</text>
</g>
<g font-size="1.8" fill="#840000">
<text x="35" y="11.9">1</text>
<text x="85" y="11.9">2</text>
<text x="135" y="11.9">3</text>
<text x="185" y="11.9">4</text>
<text x="235" y="11.9">5</text>
<text x="285" y="11.9">6</text>
<text x="10.3" y="35.9">A</text>
<text x="285.3" y="35.9">A</text>
<text x="10.3" y="85.9">B</text>
<text x="285.3" y="85.9">B</text>
<text x="10.3" y="135.9">C</text>
<text x="285.3" y="135.9">C</text>
<text x="10.3" y="185.9">D</text>
<text x="285.3" y="185.9">D</text>
<text x="35" y="199.9">1</text>
<text x="85" y="199.9">2</text>
<text x="135" y="199.9">3</text>
<text x="185" y="199.9">4</text>
<text x="235" y="199.9">5</text>
<text x="285" y="199.9">6</text>
</g>
<g font-size="1.8">
<text x="163.8" y="29">(*)</text>
<text x="168.1" y="29">Depends</text>
<text x="176.7" y="29">on</text>
<text x="179.9" y="29">voltage</text>
<text x="163.8" y="35.4">R2</text>
<text x="173.5" y="33.3">LV(15-0-15V)</text>
<text x="173.5" y="35.4">3K3</text>
<text x="188.4" y="35.4">5K6</text>
<text x="188.4" y="33.3">HV(21-0-21V)</text>
<text x="209.8" y="35.4">9K1</text>
<text x="209.8" y="33.3">Phantom(48V)</text>
<text x="163.8" y="37.6">R3</text>
<text x="163.8" y="39.7">R4</text>
<text x="163.8" y="41.8">R5</text>
<text x="173.5" y="37.6">6R2</text>
<text x="173.5" y="39.7">12R</text>
<text x="173.5" y="41.8">2K7</text>
<text x="188.4" y="37.6">omit</text>
<text x="188.4" y="39.7">omit</text>
<text x="188.4" y="41.8">8K2</text>
<text x="209.8" y="41.8">9K1</text>
<text x="163.8" y="44">R6</text>
<text x="163.8" y="46.1">R15</text>
<text x="173.5" y="44">omit</text>
<text x="173.5" y="46.1">Linked</text>
<text x="180.9" y="46.1">out</text>
<text x="188.4" y="44">3K3</text>
<text x="188.4" y="46.1">2R2/2.5W</text>
<text x="209.8" y="44">6K2</text>
<text x="209.8" y="46.1">10R/0.5W</text>
<text x="163.8" y="48.2">R16</text>
<text x="163.8" y="50.4">RV1</text>
<text x="163.8" y="52.5">C1,C2</text>
<text x="173.5" y="48.2">Linked</text>
<text x="173.5" y="50.4">omit</text>
<text x="173.5" y="52.5">1000-2200/50V</text>
<text x="180.9" y="48.2">out</text>
<text x="188.4" y="50.4">10K</text>
<text x="188.4" y="48.2">10R</text>
<text x="188.4" y="52.5">1000uF/63V</text>
<text x="209.8" y="50.4">5K</text>
<text x="209.8" y="48.2">10R</text>
<text x="209.8" y="52.5">220uF/100V</text>
<text x="163.8" y="54.6">C3</text>
<text x="163.8" y="56.8">C5,C6</text>
<text x="163.8" y="58.9">D1-D4</text>
<text x="173.5" y="56.8">470nF</text>
<text x="173.5" y="58.9">1N4002/SB40</text>
<text x="188.4" y="56.8">470nF</text>
<text x="188.4" y="54.6">10-100uF/50V</text>
<text x="188.4" y="58.9">1N4004</text>
<text x="209.8" y="56.8">10uF/63V</text>
<text x="209.8" y="58.9">1N4004</text>
<text x="163.8" y="61">D5,D6</text>
<text x="163.8" y="63.2">C7,C8</text>
<text x="163.8" y="65.3">TR1</text>
<text x="173.5" y="61">1N4002</text>
<text x="173.5" y="63.2">470uF/&gt;30V</text>
<text x="173.5" y="65.3">BC337</text>
<text x="188.4" y="65.3">omit</text>
<text x="188.4" y="61">ZY24(24V/2W</text>
<text x="188.4" y="63.2">220uF/&gt;42V</text>
<text x="201.3" y="61">Zener)</text>
<text x="209.8" y="65.3">omit</text>
<text x="209.8" y="61">ZY24(24V/2W</text>
<text x="222.7" y="61">Zener)</text>
<text x="163.8" y="67.4">PTC1</text>
<text x="163.8" y="71.7">Input</text>
<text x="173.5" y="67.4">0.5A</text>
<text x="173.5" y="71.7">28V/140mA</text>
<text x="188.4" y="67.4">0.5A</text>
<text x="188.4" y="71.7">18-0-18/15VA</text>
<text x="209.8" y="67.4">170mA</text>
<text x="209.8" y="71.7">24-0-24/15VA</text>
<text x="173.5" y="73.8">25V/15VA</text>
<text x="163.8" y="80.2">(-)</text>
<text x="163.8" y="82.4">L1,R13</text>
<text x="171.3" y="80.2">case</text>
<text x="171.3" y="82.4">can</text>
<text x="175.6" y="82.4">normally</text>
<text x="176.7" y="80.2">of</text>
<text x="179.9" y="80.2">instability</text>
<text x="185.2" y="82.4">be</text>
<text x="188.4" y="82.4">linked</text>
<text x="195.9" y="82.4">out</text>
<text x="200.2" y="82.4">(used</text>
<text x="206.6" y="82.4">with</text>
<text x="212" y="82.4">ultra-low</text>
<text x="222.7" y="82.4">ESR polymer</text>
<text x="235.5" y="82.4">caps</text>
<text x="240.8" y="82.4">for</text>
<text x="245.1" y="82.4">C7,C8)</text>
</g>
<g font-size="1.8" fill="#006464">
<text x="83.8" y="45.9">D1</text>
<text x="93.3" y="45.3">D2</text>
<text x="121.8" y="45.3">R1</text>
<text x="41.4" y="50.4">J1</text>
<text x="84.4" y="52.9">D3</text>
<text x="93.4" y="52.9">D4</text>
<text x="101.6" y="51">R2</text>
<text x="101.6" y="53.6">5K6</text>
<text x="106.5" y="53.6">1W(*)</text>
<text x="118.5" y="51.7">2R2</text>
<text x="123.4" y="51.7">2.5W</text>
<text x="77.5" y="59.9">C10</text>
<text x="86.4" y="59.9">C11</text>
<text x="115.6" y="54.9">C1</text>
<text x="115.6" y="57.5">1000uF</text>
<text x="123.8" y="57.5">63V(*)</text>
<text x="48.5" y="64.4">PWR_FLAG</text>
<text x="74.9" y="63.7">100nF</text>
<text x="83.8" y="63.7">100nF</text>
<text x="94.7" y="60.6">J2</text>
<text x="104.1" y="61.2">LED1</text>
<text x="134" y="60">C2</text>
<text x="134" y="62.5">1000uF</text>
<text x="142.2" y="62.5">63V(*)</text>
<text x="146.3" y="77.1">PWR_FLAG</text>
<text x="72.9" y="82.1">PWR_FLAG</text>
<text x="89.5" y="80.2">R16</text>
<text x="100.9" y="78.3">D6</text>
<text x="88.2" y="84">10R(*)</text>
<text x="91.7" y="89.1">LM317_TO-220</text>
<text x="97.7" y="87.2">U1</text>
<text x="97.7" y="84.7">1N4002(*)</text>
<text x="246.3" y="87.2">+15V</text>
<text x="72.7" y="94.2">2R2</text>
<text x="76.8" y="90.4">R15</text>
<text x="77.6" y="94.2">2.5W(*)</text>
<text x="94.2" y="92.3">VI</text>
<text x="101.3" y="92.3">VO</text>
<text x="158.8" y="94.8">R9</text>
<text x="213.4" y="94.8">L1</text>
<text x="76.8" y="99.9">1N4002(*)</text>
<text x="84.5" y="98">D5</text>
<text x="99.9" y="96.3" transform="rotate(-90 99.9 96.3)">ADJ</text>
<text x="105.4" y="98.7">120R</text>
<text x="108" y="96.7">R7</text>
<text x="111.8" y="101.8">1N4002</text>
<text x="114.9" y="98">D7</text>
<text x="128.9" y="98">D8</text>
<text x="128.9" y="100.6">1N4148</text>
<text x="158.8" y="97.4">100K</text>
<text x="212.1" y="97.4">10uH</text>
<text x="223.5" y="99.9">C7</text>
<text x="152.4" y="107.5">RV2</text>
<text x="175.4" y="102.5">+</text>
<text x="178.7" y="107.8" transform="rotate(-90 178.7 107.8)">V-</text>
<text x="178.7" y="103.3" transform="rotate(-90 178.7 103.3)">V+</text>
<text x="179.1" y="105">U2A</text>
<text x="193.6" y="103.1">R11</text>
<text x="193.6" y="106.9">47R</text>
<text x="200.7" y="106.3">R12</text>
<text x="212.3" y="106.9">22R(-)</text>
<text x="212.7" y="103.1">R13</text>
<text x="223.5" y="102.5">220uF</text>
<text x="230.6" y="102.5">50V(*)</text>
<text x="250.1" y="103.9">2 J4</text>
<text x="257.7" y="103.9">2 J5</text>
<text x="265.4" y="103.9">2 J6</text>
<text x="273" y="103.9">2 J7</text>
<text x="61.5" y="110.7">BC337(*)</text>
<text x="64.7" y="108.2">Q1</text>
<text x="81.3" y="111.4">3K6(*)</text>
<text x="85.1" y="108.8">R6</text>
<text x="108" y="112.6">C3</text>
<text x="114.7" y="113.9">Q2</text>
<text x="134.6" y="108.8">R8</text>
<text x="134.6" y="111.4">56K</text>
<text x="146.7" y="111.4">C5</text>
<text x="146.7" y="113.9">470nF(*)</text>
<text x="151.1" y="110.1">100K</text>
<text x="165.7" y="112">C6</text>
<text x="179.1" y="109.4">NE5532</text>
<text x="190.6" y="110.1">+</text>
<text x="194.2" y="112.6">U2B</text>
<text x="200.7" y="108.8">47R</text>
<text x="83.2" y="117.7">RV1</text>
<text x="101.6" y="115.2">10uF</text>
<text x="107.4" y="115.2">50V</text>
<text x="119.3" y="119.6">BC327</text>
<text x="134.6" y="118.4">C4</text>
<text x="152.4" y="119">R10</text>
<text x="161.3" y="114.5">470nF(*)</text>
<text x="181" y="116.4">100nF</text>
<text x="181" y="114.5">C12</text>
<text x="195.6" y="116.4">NE5532</text>
<text x="240" y="114">2 J3</text>
<text x="57.1" y="126">R3</text>
<text x="72.3" y="126">R4</text>
<text x="80.4" y="120.2">10K(*)</text>
<text x="99.1" y="120.9">R5</text>
<text x="99.1" y="123.4">8K2(*)</text>
<text x="134.6" y="121">10uF</text>
<text x="140.5" y="121">50V</text>
<text x="151.1" y="121.5">100K</text>
<text x="224.2" y="122.8">C8</text>
<text x="224.2" y="125.3">220uF</text>
<text x="231.2" y="125.3">50V(*)</text>
<text x="55.1" y="129.8">6R2(*)</text>
<text x="70.4" y="129.8">12R(*)</text>
<text x="57" y="134.2">PTC1</text>
<text x="61.5" y="135.2">XF050</text>
<text x="68.6" y="135.2">500mA(*)</text>
<text x="182.2" y="134.2">1K</text>
<text x="182.2" y="132.3">R14</text>
<text x="218.7" y="132.9">PWR_FLAG</text>
<text x="246.3" y="132.9">-15V</text>
<text x="48.2" y="142.5">Earth</text>
<text x="61.2" y="143.1">PWR_FLAG</text>
<text x="180.9" y="141.8">C9</text>
<text x="181.1" y="143.7">10nF</text>
<text x="198.4" y="143.1">PWR_FLAG</text>
<text x="211.3" y="143.1">GND</text>
</g>
<g font-size="1.8" fill="#a90000">
<text x="48.2" y="53.1">1</text>
<text x="48.2" y="50.5">2</text>
<text x="48.2" y="48">3</text>
<text x="97.7" y="58.2">2</text>
<text x="97.7" y="60.7">1</text>
<text x="92" y="91.2">3</text>
<text x="104.7" y="91.2">2</text>
<text x="98.8" y="98.5" transform="rotate(-90 98.8 98.5)">1</text>
<text x="157.2" y="99.1" transform="rotate(-90 157.2 99.1)">1</text>
<text x="159.9" y="101.3">2</text>
<text x="173.3" y="101.3">3</text>
<text x="177.5" y="99.1" transform="rotate(-90 177.5 99.1)">8</text>
<text x="250.1" y="101.3">1</text>
<text x="257.7" y="101.3">1</text>
<text x="265.4" y="101.3">1</text>
<text x="273" y="101.3">1</text>
<text x="157.2" y="105.5" transform="rotate(-90 157.2 105.5)">3</text>
<text x="173.3" y="106.4">2</text>
<text x="186" y="103.9">1</text>
<text x="250.1" y="106.4">3</text>
<text x="257.7" y="106.4">3</text>
<text x="265.4" y="106.4">3</text>
<text x="273" y="106.4">3</text>
<text x="119.1" y="111.2" transform="rotate(-90 119.1 111.2)">3</text>
<text x="177.5" y="110.6" transform="rotate(-90 177.5 110.6)">4</text>
<text x="188.5" y="109">5</text>
<text x="201.2" y="111.5">7</text>
<text x="240" y="111.5">3</text>
<text x="61.5" y="114">3</text>
<text x="69.1" y="114">1</text>
<text x="88.6" y="115.6" transform="rotate(-90 88.6 115.6)">1</text>
<text x="91.4" y="117.9">2</text>
<text x="119.1" y="118.8" transform="rotate(-90 119.1 118.8)">1</text>
<text x="125" y="114">2</text>
<text x="188.5" y="114">6</text>
<text x="240" y="116.6">1</text>
<text x="65.8" y="121.4" transform="rotate(-90 65.8 121.4)">2</text>
<text x="88.6" y="122" transform="rotate(-90 88.6 122)">3</text>
</g>
<g font-size="1.8" fill="#0000c2">
<text x="83.8" y="131.7">Either</text>
<text x="90.5" y="131.7">Q1/R3/R4</text>
<text x="83.8" y="133.7">-or-</text>
<text x="90.1" y="133.7">PTC1</text>
</g>
</svg>
